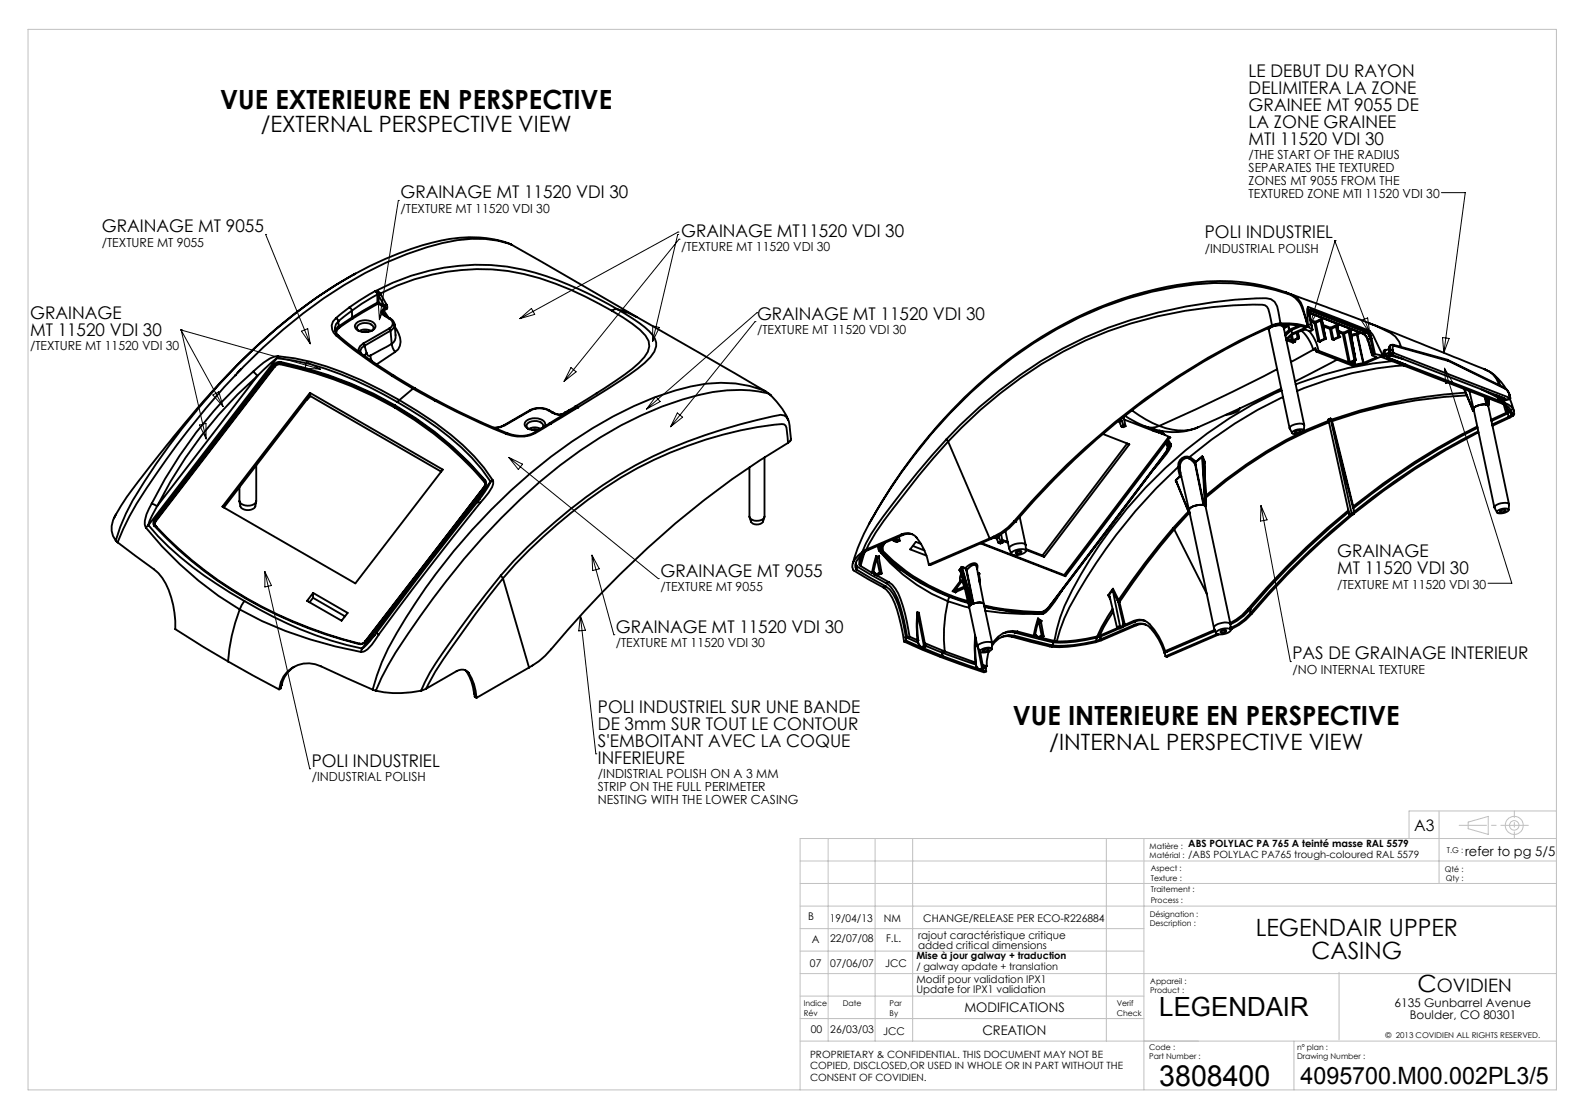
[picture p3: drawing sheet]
<svg xmlns="http://www.w3.org/2000/svg" width="420mm" height="297mm" viewBox="0 0 420 297" stroke-linecap="round" stroke-linejoin="round" font-family="sans-serif">
<g fill="none" stroke="#c0c0c0" stroke-width=".27">
<path d="M7.5 7.8h407.5v282.8h-407.5zM383.8 216.2v19.3M391.5 219.2l5.4-1.5v4.8l-5.4-1.6zM415 216.2h-39.3v7.4M213.4 229.5h201.6M213.4 235.5h201.6M220.8 223.6v54M233.4 223.6v54M243.4 223.6v54M295 223.6v54M305 223.6v67M415 223.6h-201.6v67"/>
<path d="M213.4 241.6h201.6M213.4 247.6h91.6M213.4 253.6h91.6M213.4 259.6h201.6M357.1 259.3v17.9M213.4 265.6h91.6M213.4 271.6h91.6M213.4 277.6h201.6M345.1 277.6v13"/>
<circle cx="403.8" cy="220.1" r="2.39"/>
<circle cx="403.8" cy="220" r="1.28"/>
</g>
<g fill="none" stroke="#000" stroke-width=".27">
<path d="M106.2 53.4h.1M106.2 53.4l-5 31.8M384.4 51.4h6.3l-5.7 42.7M70.8 62.5h.1M70.8 62.5l11.9 29.1M180.7 62.5h.1M180.7 62.5l-6.7 28.5M180.8 61.9h.1M180.8 61.9l-42.2 23M181.1 63.8h.1M181.1 63.8l-30.7 37.9M355.9 64.1h.1"/>
<path d="M355.9 64.1l9.4 24.7M356 64.2h.1M356 64.2l-6.7 22.5M48.2 87.9h.1M48.2 87.9l37.2 10.5M48.3 87.9h.1M48.3 88h.1M48.3 87.9l6.7 29.1M48.3 88l11.2 20.4M80.4 88.3l1.7-.7 .6 4zM81.8 96.4l3.6 2-4.1-.2zM100.9 81.1l1.8 .3-1.5 3.8z"/>
<path d="M138.6 84.9l3.1-2.7 .9 1.6zM152.3 98l1.3 1.1-3.2 2.6zM174.1 86.9l1.7 .4-1.8 3.7zM201.3 85.8h.1M201.3 85.8l-22.5 28M201.9 83.4h.1M201.9 83.4l-29.5 25.6M349.6 82.6l1.7 .5-2 3.6zM363 85.4l1.7-.6 .6 4zM384.7 90l1.7 .2-1.4 3.9zM385.2 98.2l18 57.3h-6.4M385.2 98.2l2 3.5-1.7 .6z"/>
<path d="M53.2 113.3l1.7-.4 .1 4.1zM56.8 105.3l1.5-.8 1.2 3.9zM174.9 105.7l1.1 1.4-3.6 1.9zM180.6 110.1l1.4 1.1-3.2 2.6zM135.7 122l39.8 32.3M135.7 122l3.6 1.8-1.1 1.4zM336.3 134.8l7.8 41.6M336.3 134.8l1.6 3.8-1.8 .3zM70.6 152.4l12 52.6M70.6 152.4l1.8 3.7-1.8 .4zM157.9 148l5.8 21.2M157.9 148l1.9 3.7-1.8 .4z"/>
<path d="M175.5 154.3h.1M154.8 164.1l4.1 36.9M154.8 164.1l1.3 3.9-1.8 .2zM163.7 169.2h.1M344.1 176.4h.1M82.6 205h.1M158.9 201h.1"/>
</g>
<path d="M389.1 220h18.5" fill="none" stroke="#c0c0c0" stroke-width=".27" stroke-dasharray="30.5 1.3 1.3 1.3" stroke-dashoffset="23.2"/>
<path d="M403.8 216.2v7.3" fill="none" stroke="#c0c0c0" stroke-width=".27" stroke-dasharray="30.5 1.3 1.3 1.3" stroke-dashoffset="28.7"/>
<g fill="none" stroke="#000" stroke-width=".5">
<path d="M94.7 73a147 147 0 0 0-38.3 31.6 354.5 354.5 0 0 0-24.2 30.3l-1.9 3.4M94.8 73a149.9 149.9 0 0 0-41.5 35.4 163.1 163.1 0 0 0-19.7 28.5l-1.5 3.6-1.2 3.6M100 77.6h.1M100 77.6l-6.8 4.3M100 77.6l.5 .5 .1 .4M100 77.6h.2M100.1 77.6a57 57 0 0 1 51.5-1.7l5.6 2.5 7.4 4M100.1 77.6l.8 .1 .5 .4M100.1 77.6h.1M100.2 77.6l.7 .9M100.6 78.5l-4.2 2.5-2.6 1.8M100.6 78.5v2.2"/>
<path d="M100.9 78.5h-.3M100.9 78.5v.1M100.9 78.6l.1 .2M101 78.8v1.9M101 78.8l1.5 2.7M101.4 78.1l.1 .1M101.4 78.1l-.5 .4M101.5 78.2a56.7 56.7 0 0 1 50.8-.9l3.8 1.8 7 3.7M101.5 78.2l-.6 .4M101.5 78.2l.1 .3M101.6 78.5l1.5 2.7M101.6 78.5l-.6 .3"/>
<path d="M136.3 65.2a31.3 31.3 0 0 0-18.6-1.1 87.3 87.3 0 0 0-23.5 9.2M342.9 78a5.5 5.5 0 0 1 4.5 3.8l1.4 5.3M343 78l22.2 8.2M343.2 78a54.5 54.5 0 0 0-29.2-2.1 105.2 105.2 0 0 0-53.1 26.5 143.7 143.7 0 0 0-28.5 36.1M64.3 98.4l-1 1M67.5 99.1a114.9 114.9 0 0 0-27 35.1M67.5 99.1l1.1 1.2M72.9 97.4l.3 .2M72.9 97.4l-31.7 41.2M73.2 97.9l-31.6 41M73.2 97.6l-31.7 41.2M73.2 97.6v.3"/>
<path d="M73.8 95.5a74.7 74.7 0 0 1 28.5 9.7l3.7 2M73.8 95.5l-1.8 1.5-3.4 3.3M73.8 95.5l-34.2 44.5M74.1 95a72.5 72.5 0 0 1 27.5 9l4.9 2.7M74.1 95a6.1 6.1 0 0 0-3.8 1.7l-2.8 2.4M74.1 95l-.3 .5M74.7 97.1a1.71 1.71 0 0 0-1.5 .8M74.7 97.1a103.8 103.8 0 0 1 30.5 11.6M74.7 96.7a102.9 102.9 0 0 1 30.6 11.6M74.7 96.7v.4M74.7 96.7a1.71 1.71 0 0 0-1.5 .9M74.8 96.5a105.2 105.2 0 0 1 30.5 11.6"/>
<path d="M74.8 96.5a1.91 1.91 0 0 0-1.9 .9M74.8 96.5l-.1 .2M89.6 84.8a2.94 2.94 0 0 0 .1 4.7M89.6 84.8l.3 .3 .3 .6M89.7 89.5a109.8 109.8 0 0 0 14.9 10.8M89.7 89.5l.7 .1M90.2 85.7a2.42 2.42 0 0 0 .2 3.9M90.2 85.7l.1 1.3M90.3 87l.2 .3M90.3 87l-.7 .7-.2 .6M90.4 89.6l7.4 5.7 7.4 4.9M90.5 87.3l-.6 .7-.3 .7"/>
<path d="M93.2 81.9l-3.6 2.9M93.2 81.9l.6 .9M93.8 82.8l-3.6 2.9M93.8 82.8l.1 1.8M93.9 84.6l-3.6 2.4M93.9 84.6l.2 .3M94.1 84.9l-3.6 2.4M95 86.2a3.7 3.7 0 0 1 5 .4 1.73 1.73 0 0 1-1.9 1.9 3.4 3.4 0 0 1-3.4-1.1l-.1-.4zM95.6 88.2a1 1 0 0 1-.4-1.1 1 1 0 0 1 .9-.7 2.47 2.47 0 0 1 3.5 1.1l-.5 .7M95.7 88.3h.1a3.3 3.3 0 0 1 3.2 0M96.7 88.5l.7-.1 .7 .1M96.9 91.6l.3 .6"/>
<path d="M96.9 91.6l-.9 .7-.4 .8 .1 .7M97.2 92.2l.6 1.9M97.2 92.1l-.8 .7-.3 .7 .1 .7M97.8 94.1l.3 .7h.7M97.8 94.1l-.6 .8M98.8 94.8l.3 1.4M100.6 80.7l-6.7 3.9M100.6 80.7l.2 .3M100.6 80.7h.4M100.8 81l-6.7 3.9M100.8 81l2 1.2M101 80.7l-.2 .3"/>
<path d="M101 80.7l1.5 .8M102.1 82.5l-.4 .5v.3l.3 .5 .7 .5M102.1 82.5l.2 .3M102.3 83.7l.6 .6h-.2M102.3 82.8l-.2 .3 .3 .7M102.3 82.8l1.3 1.8M102.5 81.5l.3 .7M102.7 84.3l1.1 .6M102.8 82.2l.2 .2M102.8 82.2l-.7 .3M102.9 84.2l1.1 .7M103 82.4l-.7 .4"/>
<path d="M103.1 81.2l.2 .7-.3 .5M103.1 81.2l-.6 .3M103.8 84.9a1.39 1.39 0 0 1 .9 1.4 1.39 1.39 0 0 1-.9 1.3M103.8 87.6l.3 .6M103.8 87.6l-6.9 4M104 84.9a2.03 2.03 0 0 1 1.2 1.7M104 84.9h-.2M104.1 88.2a1.69 1.69 0 0 0 1.1-1.7l.3 2.8a2.38 2.38 0 0 1-1 2.4M104.1 88.2l-6.9 4M104.1 88.2l.4 3.5M104.5 91.7l-5.7 3.1M104.5 91.7l.2 1.1 .7 1"/>
<path d="M105.3 87.2a5.3 5.3 0 0 1 .9 5.9l-.8 .7M105.4 93.8l-5 3.4M163.1 82.8a34.1 34.1 0 0 1 9 6.7 4.1 4.1 0 0 1-.3 5.7 57.8 57.8 0 0 1-12.8 9.7l-5.5 3.4M164.6 82.4l2.2 1.3a29.8 29.8 0 0 1 7.3 5.7 4.1 4.1 0 0 1-.7 5.8 78.1 78.1 0 0 1-15.2 10.9l-4.2 2.6M164.6 82.4l2.9 1 2.3 1.2M164.6 82.4h-.7l-.8 .4M169.8 84.5l34.4 19.8M169.8 84.5l-33.5-19.3a30.2 30.2 0 0 0-18.3-.4 104.3 104.3 0 0 0-42.5 23.1 203.9 203.9 0 0 0-36.4 42.3 67.9 67.9 0 0 0-7.7 14.4M338.2 87.5l.1 .4M338.3 87.9l5.6 26.3M338.9 87.2l-.6 .7M338.9 87.2h.1"/>
<path d="M339 87.2h-.1M339.2 86.7a16.4 16.4 0 0 0-1.3-4.9 5 5 0 0 0-3.7-.6 111.9 111.9 0 0 0-50.6 12.5 121.9 121.9 0 0 0-30.8 24M339.2 86.7a194.7 194.7 0 0 0-68.8 52.3M339.4 87h.1a3.1 3.1 0 0 1 2.8 .1M340.4 86.4l-1.2 .3M340.4 86.4l.5 .1M340.6 98.4a517.3 517.3 0 0 1-31.5 15.2M340.9 86.5l-.4 .1a183.6 183.6 0 0 0-59.3 41.2l-5.3 5.5-5.1 5.8M340.9 86.5h.1M340.9 86.5h.2a26.7 26.7 0 0 1 7.1 .8M341.5 86.2l-.6-3.2a3.4 3.4 0 0 0-3.8-3.5 127.9 127.9 0 0 0-47.6 10.4 120.1 120.1 0 0 0-37.1 27.2M341.5 86.2l-1.1 .2"/>
<path d="M341.5 86.2a18.4 18.4 0 0 1 7.3 .9M342.1 86.5l.2 .6M342.3 87.1a3.1 3.1 0 0 0-4 .8M342.3 87.2h.1M342.3 87.1l5.5 26.2M342.3 86.5l.1 .7M342.4 87.2h.3M342.5 86.5l.2 .7M342.9 86.5l.1 .6M343 87.1l-.3 .1M343 90.7l1.8 .7 .6-.3M343 87.1l-.6 .6"/>
<path d="M343.4 90.2v.1M343.4 90.3l1.1 .4M343.4 86.5l.3 1.5M343.5 86.5l.3 1.4M343.7 88l-1 1M343.8 87.9l-.1 .1M344.2 89.5l.3 1.2M344.3 88l-1.5 1.5M344.3 88l.3 .9M344.5 89.2l.3 1.5M344.6 88.9l-1.6 1.5M344.8 90.7h-.3"/>
<path d="M345 90.9l.4 .2M345 90.8v.1M345.3 90.7l.1 .4M345.8 88.7l.2 1.5M346 90.2l-1.2 .5M346.1 88.6l.3 1.5M346.1 88.6l.3 1.6M346.3 86.9l-2.5 1M346.4 90.1l-1.4 .8M346.4 90.1l-.4 .1M346.9 87l-2.6 1M347.1 88.2l1.7 2 1.4 2.9"/>
<path d="M348.2 87.3h.1M348.2 87.3l-3.6 1.6M348.8 87.1l-1.1-3.6a6.6 6.6 0 0 0-4.4-5.2 58.8 58.8 0 0 0-29.5-1.8 102.6 102.6 0 0 0-49.6 23.5 143.2 143.2 0 0 0-31.9 38.8M348.8 81.8l16.4 6.4M348.8 81.8a9.5 9.5 0 0 0-.1 3.9l.1 1.4M348.8 87.1h.1M348.8 87.1l1.2 .8M348.8 81.8l.2 1.3M349 83.1h.1M349.1 83.1v.7M349.1 83.1v.1M349.1 83.4l14.5 5.6"/>
<path d="M349.1 88.3l1.5 2.3 1 2.9M349.1 83.4l14.3 5.6M349.1 88.3l-1.4-.4-3.4 1.5-.9 .8M349.1 83.8v.1M349.1 83.8l.9 4.1M349.5 85.3l1.2 .5M349.5 82.9h-.3l-.1 .4M349.5 82.9l14.8 5.7M349.5 82.9l-.4 .2M349.5 85.7l1 .4M349.7 82.6l-.2 .3M349.7 82.6a.5 .5 0 0 0-.7 .5"/>
<path d="M349.7 82.6l14.8 5.7M350 87.9l-.9 .4M350.2 93.1l.6-.3 .2 1M350.2 93.1l.7 .3M350.3 93.2l-6.1 3.3M350.5 86.1l1 4.8M350.7 85.8l-.2 .3M350.7 85.8l.2 .3M350.9 86.1h-.4M350.9 86.1l1 4.8M351 93.8l9.8 3.7 3.3-.7 4.1-1.7 31.1 12a6 6 0 0 1 3.6 2.2l.2 .9M351.5 90.9l.5 .3"/>
<path d="M351.6 93.5l8 3.1M351.6 93.5l-.6 .3M351.9 90.9h-.4M351.9 85.2h.5M351.9 85.2l.2 .3M351.9 85.2l-1.2 .6M352 91v.2M352.1 85.5l1.1 4.8M352.1 85.5l-1.2 .6M352.4 85.2l.1 .2M352.4 85.2l.1 .1M352.5 85.4l-.4 .1"/>
<path d="M352.5 85.4l.6 2.8M352.5 85.3l.1 .1M352.5 85.3v.2M352.5 85.5h.1M352.5 85.5l.6 2.7M352.6 85.4v.1M352.6 85.5l.9 4.8M352.8 86.6l2 .8M352.8 87l1.8 .7M353.1 88.2l.4 2.1M353.2 90.3l-1.3 .6M353.5 90.3l-1.5 .9"/>
<path d="M353.5 90.3h-.3M354.6 87.7l.6 2.7M354.8 87.4l-.2 .3M354.8 87.4l.2 .3M355 87.7h-.4M355 87.7l.6 2.7M355.2 90.4l.5 .3M355.6 90.4h-.4M355.7 90.6v.1M356.1 86.8h.4M356.1 86.8l.1 .3M356.1 86.8l-1.3 .6"/>
<path d="M356.2 87.1l.7 2.7M356.2 87.1l-1.2 .6M356.5 86.8l.1 .3M356.5 86.8l.1 .1M356.6 95.9l-11.3 5.8M356.6 87.1h-.4M356.6 87.1l.6 2.7M356.6 86.9l.1 .2M356.7 87.1h.1M356.7 87.1l.5 2.7M356.9 89.8l-1.3 .6M356.9 88.2l1.3 .5"/>
<path d="M357 88.6l1.1 .4M357.2 89.8l-1.5 .9M357.2 89.8h-.3M357.2 89.8h.1M358.1 89l1.5 7.6M358.2 88.7l-.1 .3M358.2 88.7l.2 .3M358.4 89h-.3M358.4 89l1.5 7.6M359.4 88.2l.2 .2M359.4 88.2l-1.2 .5M359.6 88.4l1.6 7.6"/>
<path d="M359.6 88.4l-1.2 .6M359.9 96.6h-.3M360 88.4l1.5 7.6M360 88.4h-.4M360 88.4h.1M360.1 88.1l-.7 .1M360.1 88.1l-.1 .3M360.1 88.4l.1 .1M360.1 88.4l1.4 7.6M360.1 88.1h.2M360.1 96.7l.1 .1M360.2 96.8l1 .4"/>
<path d="M360.3 88.1l-.1 .4M360.3 88.1l-.2 .3M361 96.3l.2 .9M361.2 96l-1.3 .6M361.2 97.2h.2M361.2 96.2l.2 1M361.5 96h-.3M361.5 96l-1.3 .8M361.8 88.9l.2 .3M361.8 88.9v.3M361.8 88.9l-1.5 .3M361.8 89.2l1.7 7.6"/>
<path d="M361.8 89.2l-1.5 .4M362 89.2h-.2M362 89.2l1.6 7.6M362.4 88.6l-.6 .3M362.9 88.8l-.9 .4M363.4 89l.9 .8M363.4 89h.1M363.5 96.8l-2.1 .4M363.6 89l.8 .7 .4 .9M363.6 89h-.2M363.6 96.8h-.1M364.3 88.6l.9 1"/>
<path d="M364.3 88.6l-.7 .4M364.5 90l.2 .7 .1-.1M364.5 88.3l.9 1.1M364.5 88.3l-.2 .3M364.8 90.7l.8 3.1M364.8 90.6l.9 3.1M365.2 89.6l.2 .7M365.2 86.2l30.7 12.3M365.2 88.2a21.4 21.4 0 0 1 3.6 6.6M365.2 86.2l5.5 2.5 1.4 1 1 1.4 .5 1.4M365.2 88.2l.2 1.2M365.4 89.5l.4 .7"/>
<path d="M365.4 89.5l-.2 .1M365.4 89.4v.1M365.4 90.3l1 4.1M365.4 90.3l-.6 .3M365.6 93.8l.3 .9M365.7 93.7l-.1 .1M365.7 93.7l.3 .9M365.8 90.2l-.4 .1M365.8 90.2l.9 4.2M365.9 94.8l1.2 .4-.1 .1M366 94.6l-.1 .2M366.4 94.4l-.4 .2"/>
<path d="M366.7 94.4h-.3M366.7 94.4l2.1 .4M366.9 95.1l.1 .2M367 95.3l-3.4 1.5M368.8 94.8l.4 .2M369 94.5l.2 .5M369.4 94.4l-.4 .1M369.4 94.4l.1 .6M369.5 93.3h-.4l-.1 .3v.9M369.5 93.3l.1 .1M369.5 93.3h.2M369.5 95h-.3"/>
<path d="M370 95.3l1.4-.6 29.8 11.6h-.1M370 95.3l29.7 11.5M370 95.3h.1M370 95.2v.1M370.4 93.5l.1 .5M370.4 93l-1 .4v1M370.5 93.6l.1 .7M370.5 94l.1 .5M370.5 94l-1.1 .4M370.5 93.9v.1M370.6 93.4l-.1 .2M370.6 94.5l-1.1 .5"/>
<path d="M370.6 93.4l.1 .8M370.6 94.4v.1M370.7 94.2l-.1 .2M370.7 93.4l.2 .8M370.7 93.4h-.1M370.8 92.1a1.33 1.33 0 0 0-.3 1.5M370.8 92.1l-.3 .4 .1 .9M370.9 94.8l3.2 .9M370.9 94.2h-.2M371 92l-.2 .1M371 92l-.3 .5v.9M371.3 96.3a87.6 87.6 0 0 0-25.8 6.2"/>
<path d="M371.4 93.3l-.7 .1M371.4 93.3l.2 .8M371.6 91.9l-.6 .1M371.6 94.1l-.7 .1M371.6 91.9l14.4 4 .3 .3M371.6 91.9l.3 .3M371.6 94.1l31.1 12M371.9 92.2a.7 .7 0 0 0-.5 1.1M371.9 92.2l14.4 4M374.3 97.4a89.2 89.2 0 0 0-28.4 6.8M386 96l15.2 7.4M386.3 96.2l15.2 7.5"/>
<path d="M395.9 98.5a5.7 5.7 0 0 1 4.1 4.3M395.9 98.5a6 6 0 0 1 3.9 4.2M398.4 100l1.9 1.9 1.2 1.7M62.7 100l.2 .1M68.6 100.3a114.6 114.6 0 0 0-26.7 34.6M68.6 100.3l-26.7 34.6M82.6 105.5l35.1 20.3M82.6 105.5l-22.9 29.8M82.7 104.7l35.4 20.5-23.3 30.3-35.5-20.4zM82.7 104.7l-.1 .8M82.8 105.6l-1 1M104.6 100.3l5.5 3.3"/>
<path d="M105.2 100.2l5.4 3.3M105.2 100.2l-.6 .1M105.2 108.7a89.8 89.8 0 0 1 24.1 19.9M105.3 108.3a91.9 91.9 0 0 1 24 19.9M105.3 108.3l-.1 .4M105.3 108.1a90.5 90.5 0 0 1 24.1 20M105.3 108.1v.2M106 107.2a79.8 79.8 0 0 1 22.5 18l2.3 3.2M106.5 106.7a87.1 87.1 0 0 1 19.9 14.9l2.6 3.1 2.4 3.4M106.5 106.7l-.5 .5M110.1 103.6l5.8 3.2M110.1 103.6l-3.6 3.1"/>
<path d="M110.6 103.5l5.7 3.2M110.6 103.5l-.5 .1M115.9 106.8a180.2 180.2 0 0 0 19.1 8.9M116.3 106.6l9.6 4.8 9.5 4.1M116.3 106.7l-.4 .1M134.4 113.3l-1.7 .6-1 .1M134.7 113.4l-1.3 .5-1.5 .2M135.4 115.5l-.4 .2M141.3 109.4a5.8 5.8 0 0 1 5.1 0M141.3 109.4l-6.9 4h.3M141.3 109.4h.3M141.6 109.4a5.3 5.3 0 0 1 4.6 0"/>
<path d="M141.6 109.4l-6.9 4M141.9 114.6l.7-.1 .8 .1M142.3 115.4a8.3 8.3 0 0 1-6.9 .1M142.3 115.4l.4 .1M142.7 115.5a9.6 9.6 0 0 1-7.7 .2M144.1 114.3l-.2-.1a3.3 3.3 0 0 0-2.9 .2M144.7 114a1.4 1.4 0 0 0-1.6-1.7 2.38 2.38 0 0 0-2.7 1.1l.5 .9M145.2 113.7a1.32 1.32 0 0 0-1.2-2 3.6 3.6 0 0 0-4 1 1.73 1.73 0 0 0 1.9 1.9l1.9-.1M146.2 109.4l1.1 .6M146.4 109.4h-.2M146.4 109.4l1.2 .6M146.5 112.9l-4.2 2.5"/>
<path d="M146.5 112.9h.1M146.5 112.9l.4 .1M146.9 113l-4.2 2.5M147.3 110l1.6 .5h.6M147.3 110a3.1 3.1 0 0 0 3 .4M150.1 110.3l-.6 .2M150.1 110.3l.2 .1M150.1 110.3l-.3 .2M150.7 109.9l.3 .1M150.7 109.9l-.6 .4M151 110l-.7 .4M151 110l.2 .1"/>
<path d="M151.4 109.9l-.4 .1M151.8 109.3l-1.1 .6M151.8 109.3l-.1 .5M153.4 108.4l-1.6 .9M153.4 108.4l-.2 .4M153.5 108.3l-.1 .6M153.5 108.3l-.1 .1M153.6 108.3h.2l.2 .4M153.6 108.3h-.1M153.6 108.3l-.2 .5 .2-.2 .3 .1M153.9 108.7h.1M154 108.7h-.5l-7 4.2"/>
<path d="M154 108.7l-7.1 4.3M154 108.7h.1M204.1 104.3l1.5 1.1M204.2 104.3h-.1a31.4 31.4 0 0 0-19.9-1.3 93.7 93.7 0 0 0-31.7 14.8 161.4 161.4 0 0 0-49 55.2l-1.7 3.6-2.4 7.3M205.6 105.4a20 20 0 0 1 4.7 6.7l.6 4.7a1.15 1.15 0 0 1-.8 1.3M205.6 105.4a4.8 4.8 0 0 0-3.4-1.1 43.3 43.3 0 0 0-20.2 2.2 112.9 112.9 0 0 0-43.3 26.6 215.2 215.2 0 0 0-35.2 44.2l-1.8 3.4-1.5 3.4M210.1 118.1l-.4-4.1a1.2 1.2 0 0 0-1.6-.9 105.7 105.7 0 0 0-59.5 26.7 122.3 122.3 0 0 0-14.5 14.4M210.1 118.1a242.4 242.4 0 0 0-58.7 49.8l-4.4 5.2a18.8 18.8 0 0 1-5.9 4.9M210.1 112a1.86 1.86 0 0 0-2.4-1.3 136.5 136.5 0 0 0-42.7 15.9 145.2 145.2 0 0 0-31.5 26.9M252.4 117.1l.4 .6M252.4 117.1a223.7 223.7 0 0 0-20.1 25.3l-1.4 2.5-1 2.2M252.8 117.7a240 240 0 0 0-19.3 24.3l-2.5 4.5"/>
<path d="M252.8 117.7l11.1 25.8M294.1 115.7l7.1 2.8-22.8 30M298.4 112.1l.1 .3M298.5 112.4l.5 1.3M299 111.7l.1 .5M299.1 112.2l.5 1.2M299.1 112.2l-.6 .2M299.6 113.4l.5 .2M299.6 113.4l-.6 .3M299.6 111.2l.5 2.4M299.8 111.9l7.9 3M300 110.9l5.4 2.8"/>
<path d="M300.1 113.6l-.6 .3-.5-.2M300.6 118.2l-22.6 29.9M301.9 109.4a31.9 31.9 0 0 0 7.2 4.2M305.4 113.7l.2 .1M306.8 114.2l.9 .7M307.7 114.9l.8 .2M307.7 114.4l.8 .7M308 114.5l.9 .8M308.5 115.1l.4 .2M308.9 115.3l1.2 .4M309.1 113.6a13.5 13.5 0 0 0 10.4 .3 18.1 18.1 0 0 1-13.9-.1M309.1 113.6a4.6 4.6 0 0 1-3.5 .2"/>
<path d="M309.2 114.8l.9 .9M309.7 114.9l.9 1.1M310.1 115.7l.5 .3M310.6 116l1.5 .6-.6 .6M310.9 118.2l-26.8 35.4M310.9 118.2l.3 .4M311 117.8l-.1 .4M311 117.8l.4 .4M311.1 117.6l-.1 .2M311.1 117.6l.4 .4M311.2 118.6l.2 .4M311.3 117.4l-.2 .2"/>
<path d="M311.3 117.4l.7 1.2M311.4 119.4l-.8 1.6M311.4 119v.4M311.4 118.2l-.2 .4M311.4 118.2l.2 .5M311.5 117.2l-.2 .2M311.5 118l.2 .6M311.5 118l-.1 .2M311.5 117.2l.7 1.2M311.5 119.2l-.8 1.8M311.5 119.2l-.1 .2M311.5 119.2v.2"/>
<path d="M311.6 118.7l-.2 .3M311.6 118.7v.4M311.6 119.1l-.1 .1M311.6 119v.1M311.6 119.1l-.2 .6M311.7 118.6l-.1 .1M311.7 116.4l-27.9 36.9M311.7 118.6l-.1 .4M312 118.6v.3M312 118.9l-1.3 2.2-30.4 40.2-1.7 1.8M312 118.6l-.4 .4M312.2 118.4l.1 .3"/>
<path d="M312.2 118.4l-.2 .2M312.3 118.7l-.3 .2M312.3 118.7a12 12 0 0 1-3.4 4.9l-1.2 1.5M330.6 108.8a1.75 1.75 0 0 1-1.7 1.3l-2 .5M341.7 103.6l-12 5.7-10.1 4.6M341.8 104.1a118.7 118.7 0 0 0-55.9 53.2 41.6 41.6 0 0 0-4.7 13.6M342.1 105.9a107.2 107.2 0 0 0-24.9 15.9M344.7 115.1l.8-.5 1.1-.2 .9 .1 .2 .4a2.84 2.84 0 0 1-3.1 .6zM345.5 115l1.1-.2 .3 .1a1.08 1.08 0 0 1-1.5 .3zM346.3 115.6a115 115 0 0 0-24.8 16.5M347.7 114.8l.1-1.4a1.94 1.94 0 0 0-2.4-.3l-.5 .2a1.05 1.05 0 0 0-1 .9l.7 1.3M354.4 112.1l-6.8 2.9"/>
<path d="M354.4 112.6a109.5 109.5 0 0 0-32.8 20.1M354.8 111.6l.2 .3M354.8 111.6l-.6 .2 5.6 25.4M354.8 111.6l5.6 25.3M355 111.9h.1M355 111.9l.2 .4M355 111.9l5.8 23.1M355.2 112.3l5.7 22.7M390.4 103.7l2.4 5.8M390.5 103.7l2.3 5.7M390.8 104.7a135.6 135.6 0 0 0-35.8 7.2M391.1 105.4a124.5 124.5 0 0 0-35.9 6.9"/>
<path d="M391.8 104.2l1.2 4.8M392.8 109.5h.3M392.8 109.4v.1M393 109l5.5 26.3M393 109.4h-.2M393.9 113.7a179.9 179.9 0 0 0-33 21.3M394 114a184.9 184.9 0 0 0-33.1 21.5M394.2 115a182.3 182.3 0 0 0-33.2 21.5M394.3 115.3a179.3 179.3 0 0 0-33.3 21.7M395.1 103.9l4.4 2.1M395.9 105.8l.4 2.1M396.1 105.9l.4 1.9"/>
<path d="M396.3 107.9l-1-.1-1.2 .3a1.26 1.26 0 0 0-1.1 1M396.5 107.8l-.2 .1M396.6 106.1l.1 1.6M396.7 108l.2 .2M396.7 108h.1M396.7 107.7h.2M396.7 107.7l-.2 .1M396.8 106.1l.1 1.6M396.8 107.9l.1 .3M396.9 108.2a3.1 3.1 0 0 0-3.9 .8M396.9 108.2l5.5 26.3M396.9 107.7l.2 .1"/>
<path d="M397 106.2l.1 1.6M397.1 107.8l-.4 .2M398.8 105.3l.8 .4M399.5 106l.1 .3M399.6 106.3l.1 .5M399.6 105.7l-.1 .3M399.6 105.7l.4 .5M399.7 105.6l-.1 .1M400 106.2l-.4 .1M400 106.2l.1 .6M400.1 106.8h-.4M400.5 107.1h.1"/>
<path d="M400.5 107.1l.7 .3M400.6 106l-.6 .2M401 107.8l.6 2.3M401.1 106.8l.1 .6M401.1 106.1v.2M401.1 106.3l-1 .5M401.2 107.9l.7 .8 .2 .7M401.2 107.4a3.2 3.2 0 0 1 2.6 3.1l-.3 .3M401.2 103.4l.8 .7 .6 1.3M401.2 103.4l.3 .3M401.5 103.7l.6 .6 .4 1M401.6 110.1l-3.9 1.8"/>
<path d="M401.7 108.5l.4 1.2M402.1 109.7l-.5 .4M402.1 109.4l.7 .3M402.1 109.4v.3M402.1 110.2l-4.4 2.1M402.1 110.2l.2 1M402.3 111.2l-4.4 2M402.5 105.3l.1 .1M402.5 105.3l.2 .8M402.6 105.4l.2 .8M402.7 106.4l1 3.1M402.7 106.1l-.1 .3-.9 .1-1.2 .6"/>
<path d="M402.8 109.7l.3 .8M402.8 109.7l-.7 .5M402.8 109.7l.3 .9M402.9 109.3l.2 .9M403 110.6l-.7 .6M403 110.6l.5 .2M403 110.6h.1M403.1 110.5v.1M403.1 110.2v.3M403.5 110.8l-5.5 2.7M30.9 137.2a6 6 0 0 0 0 6.9M40.5 134.2a9.5 9.5 0 0 0-1.8 6l.2 .5"/>
<path d="M40.5 134.2l1.4 .7M41.2 138.6a1.26 1.26 0 0 0-.1 1.6M41.2 138.6l.3 .2M41.5 138.8a1.05 1.05 0 0 0-.1 1.3M41.5 138.8l.1 .1M41.6 138.9a1.04 1.04 0 0 0-.1 1.4M41.9 134.9a16.4 16.4 0 0 0-2.3 4.9v.2M63.9 133.7l.2 1.3a2.43 2.43 0 0 0 4 0l.2-1.3M68.3 124.1v9.4a2.58 2.58 0 0 1-4 .8l-.4-.6v-3.8M127.2 133.9l-13.4 16.9-13.4 17.9M127.2 133.9l.3-.1 .6 .3M128 133l-.8 .9"/>
<path d="M128.1 134.1l-13.6 17.1-13.5 18M129.2 129.8l-31.9 41.2M129.2 129.8l-31.8 41.3M129.3 128.6l.1 .4M129.3 128.2v.4M129.3 128.2a1.34 1.34 0 0 1-.2 1.7M129.4 128.1a1.37 1.37 0 0 1-.2 1.7M129.4 128.1l-.1 .1M130.8 128.4l-1 1.9-2 2.9M130.8 128.4l-34.3 44.5M131.4 128.1a3.1 3.1 0 0 1-1.1 3.2l-2.2 2.8M131.4 128.1l-.6 .3"/>
<path d="M199.9 137.9l.4 1.2a2.06 2.06 0 0 0 3.1 0l.4-1.2M203.9 122v15.7a2.35 2.35 0 0 1-3.6 .7l-.5-.6v-13.2M232.1 139l-.3 .6M232.5 138.3a51 51 0 0 0-5.1 11.8M270.4 139l-1.7 1.7-1.8 1.3-2 1.1M270.4 139l.4 .1M270.8 139.1h.1M270.8 139.1l-1.7 1.7-1.9 1.4-1.9 1.1M271.9 137.8l1.6 7.5M310.6 121h.1M310.6 121l-30.9 40.8M310.7 121l-30.9 40.8"/>
<path d="M313.5 128l.1 .4M313.5 128l.1 .1M313.6 128.1l3.3 8.4M313.6 128.1l3.4 8.3M313.6 128.4l.2 .2M313.7 128.4h-.1M314.2 124.5a138.7 138.7 0 0 0-30.4 40.4l-2 6.1M314.2 124.5l.4 2.5M314.2 124.5l.4 .1M314.6 124.6l2.5 11.4M314.6 127l-1.1 1M314.6 127h.4"/>
<path d="M314.6 127h.1M314.7 127l.3 .1M314.7 127l-1.1 1.1M316.9 136.4l-4.1 4.4M317 136.4l.2 .1M317.1 122.2a1.81 1.81 0 0 0-2.4 1.5l-.1 .9M317.1 122.2l1.1 .9 .5 .7M317.1 136l6.6 31.4M317.1 136.3l-.1 .1M317.2 121.8a2.36 2.36 0 0 0-3 2.7M317.2 121.8l1.7 1.4M317.2 121.8l-.1 .4"/>
<path d="M317.3 136.7l-4.2 4.4M318.7 123.8l2.2 10.9M318.8 123.8l2.3 10.9M318.8 123.8h-.1M318.9 123.2l-.2 .6M318.9 123.2h.1M318.9 123.2l-.1 .6M320.5 121.7l.3 .2M320.5 121.7l-1.6 1.5M320.5 121.7l.1 .1M320.6 121.8l.1 .2M320.6 121.8l.7 12.7"/>
<path d="M320.6 121.8l-1.7 1.4M320.7 122l.5 1.2M320.7 122l.8 12.5M320.8 121.9l.5 1.2M320.8 121.9l-.1 .1M320.9 134.7a4.2 4.2 0 0 0-3.8 1.1v.2M320.9 134.7h.2M321.2 123.2l.4 11.4M321.2 123.2v.1M321.3 123.1l-.1 .5M321.3 134.8l.2 .2M321.3 123.1l-.1 .1"/>
<path d="M321.3 134.8h.1M321.3 134.5h.2M321.3 134.5l-.2 .2M321.4 134.7l.1 .3M321.5 134.5l.1 .1M321.5 135a3.5 3.5 0 0 0-4.4 .8v.2M321.5 135l6.6 31.4M321.6 134.6h.1M321.6 134.6l-.3 .2M359.6 136.1a201.4 201.4 0 0 0-26.8 26.2M359.7 136.5a207.4 207.4 0 0 0-26.4 26M360.1 137.3a205.9 205.9 0 0 0-26.6 26.1"/>
<path d="M360.4 136.9l-.6 .3M360.4 136.9l.6 .2M360.7 137.2a206.4 206.4 0 0 0-26.8 26.3M360.8 135l.2 1.1v1M360.9 135h-.1M361 137.1l-.6 .2-.6-.1M399.3 136.2l.8-.4 1.1-.2 .9 .1 .2 .3a2.77 2.77 0 0 1-3.1 .6zM400.1 136.2l1.1-.3 .3 .1a1.03 1.03 0 0 1-1.5 .3zM402.3 136l.1-1.6a3.3 3.3 0 0 0-3.9 .8l.7 1.4M30.9 144.1l.5 .5M31.4 144.6l9.6 7.2a15.5 15.5 0 0 1 5.2 9.5l.5 4.2v2.2l14.1 8.7M38.9 140.7a94.7 94.7 0 0 0 25 21.8"/>
<path d="M39.6 140a91.2 91.2 0 0 0 25.6 20.2M39.6 140l-.7 .7M41.1 140.2a110.5 110.5 0 0 0 54.7 31.5M41.4 140.1l-.3 .1M41.4 140.1a110 110 0 0 0 54.6 31.5M41.4 140.1l.1 .2M41.5 140.3l.3 .3M83.5 159.4l8.5 4.9M83.5 159.4l-1 1.2M83.5 158.1l9.2 5.3-1.6 2.1-9.2-5.3zM83.5 158.1v1.3M133.5 153.5a282.5 282.5 0 0 0-18.9 25.8l-2.3 4.8"/>
<path d="M133.5 153.5l.6 .7M134.1 154.2a315.3 315.3 0 0 0-18 24.8l-2.5 4.6M134.1 154.2l7 23.8M228.3 150l.3 1.1M228.4 151.9l7.8 4.4M228.6 151.1l7.7 4.4M228.6 151.1l-.2 .8M229.2 150.6l.3 .3M229.5 150.9l3 1.8M229.9 148.2l-.7 2.4M229.9 147.1a5.5 5.5 0 0 0-2.6 4.1l.3 .8a45.2 45.2 0 0 0 7.9 4.6M230.5 147.4l-1 3.5"/>
<path d="M230.6 147.3a3.5 3.5 0 0 0-1.4 3.3M231 146.5l-1.1 .6M232.9 152.6l-.4 .1M233 152.6h.2M233 152.6h-.1M233.2 153.1l.2 .1M233.2 153v.1M233.2 152.6l.2 .6M233.3 152.9h.1M233.3 152.9l-.1 .2M233.4 153.2l3.6 2M233.6 148.3h.9"/>
<path d="M233.6 148.3l-1.1 4.4M233.6 148.3l.1 .1M233.7 148.4l.1 .4M233.7 148.4l.7 .1M233.8 148.8l-.9 3.8M233.8 148.8l.8 3.9M234.2 145.5l.2 1.3M234.4 148.5l.7 4.4M234.4 146.8a45.8 45.8 0 0 0 18.4 13.5M234.5 148.3l-.1 .2M234.5 148.3l-.1 .3M234.5 146.1l.1 .3"/>
<path d="M234.5 146.1l-.1 .7M234.6 146.4l-.2 .4M234.6 146.4l.1 .2M234.6 152.7l.5 .2M234.6 152.7l-1.2 .5M234.6 145.3l-.1 .8M234.7 146.6v.3M234.7 146.3v.3M234.7 146.2v.1M234.7 146.3l-.1 .1M234.7 146.9l.2 .4M234.9 146.2h-.2"/>
<path d="M234.9 146.3h-.2M234.9 146.5l-.2 .1M234.9 146.2v.3M234.9 146.5v.3M234.9 147.3l1.8 1.6M234.9 146.8l-.2 .1M234.9 146.8l.3 .3M235.1 145.1l-.4 1.1M235.1 152.9l-1.2 .5-.5-.2M235.2 147.1l1.7 1.7M235.2 147.1l-.3 .2M235.3 146.2h-.4"/>
<path d="M235.3 145l-.4 1.2M235.3 146.2v.4M235.3 146.6l-.4 .2M235.3 146.6l.2 .4M235.5 156.6a12.5 12.5 0 0 1 4.2 7.9l1.4 6.6M235.5 147a50.2 50.2 0 0 0 18.1 11.8M235.5 147l-.3 .1M235.8 144.8h.1M235.9 144.8l-.6 1.4M236 144.7l-.1 .1M236.2 156.3a9.1 9.1 0 0 1 3.3 5l1.1 3.7 .9 4.8M236.2 156.3l-.7 .3"/>
<path d="M236.3 155.5a7.3 7.3 0 0 1 3 3.9l1.7 5.7 .9 4.9M236.7 148.9l3.4 2.9M236.9 148.8l3.3 2.9M236.9 148.8l-.2 .1M237 155.2a8.4 8.4 0 0 1 3.2 4.6 49.7 49.7 0 0 1 2.3 9.9M237 155.2l-.7 .3M238.2 143.8l.1 .4M239 143.4l.1 .5M239.1 143.9l.8 .3M239.1 143.9l-.8 .3M239.7 143.1l.2 1.1M239.9 144.2l-.8 .3-.8-.3"/>
<path d="M240.1 151.8a52.6 52.6 0 0 0 13.1 7.3M240.2 151.7a54.9 54.9 0 0 0 13.2 7.3M240.2 151.7l-.1 .1M240.4 142.5a3.3 3.3 0 0 1 4 .8 16.2 16.2 0 0 1 3.3 7.2M240.4 142.5l-9.4 4M240.4 142.5l.4 .1M240.8 142.6l-9.3 4a6.5 6.5 0 0 0-3.4 4v.7l.3 .6M243.3 142.4a3.7 3.7 0 0 0-2.5 .2M243.4 145.6l3.1 1.2M245.6 145l-1.4-.5-1.5 2 4.4 1.6M253.2 159.1l-.4 1.2M253.2 159.1l5 1.7"/>
<path d="M253.4 159l-.2 .1M253.4 159l4.7 1.5M253.6 158.8l-.2 .2M253.6 158.8l4.5 1.5M254 157.6l.8 .3M254.6 157.5l-.6 .1M255 157.8l-.2 .1M255.9 151.9v.2M255.9 151.9h.1M255.9 152.1h.1M256 152.1h.1M256 152.1h-.1"/>
<path d="M256 151.9v.2M256 152.1l2.9 8.9M256 151.9l2.9 9.1M256.1 154.9l.3 .1M256.1 154.9l-2.1 2.7M256.3 153l-.3 .8 .1 1.1M256.3 151.3h.1M256.3 151.3l-.4 .6M256.4 155l.4 .1M256.4 155l-1.8 2.5M256.4 151.3l2.8 9.6M256.4 151.3l-.4 .6"/>
<path d="M256.5 151.1l-.2 .2M256.5 151.2l-.1 .1M256.5 151.1v.1M256.5 151.1l.9 .3M256.5 151.2l2.8 9.7M256.5 151.2l.9 .3M256.8 154.5l1.6 7.4M256.8 155.1l.3 1.3M256.8 154.8l-.4-.1-.3 .2M256.9 155l-.1 .1M257.1 156.4l-2.5 1.1M257.2 156.4h-.1"/>
<path d="M257.2 156.8l-2.4 1.1M257.4 151.5l.3 .5M257.4 151.4v.1M257.4 151.4l.4 .6M257.4 151.4a2.64 2.64 0 0 1 3-1l.3 .4-.1 .9M257.7 152l1.8 8.9M257.7 152h.1M257.8 152l1.8 8.9M257.8 152a2.69 2.69 0 0 1 2.3-1.3l.4 .4 1.9 9.9M260.7 152.7l.4 .2M260.8 152.9l.3 .1M261.1 153h.1"/>
<path d="M261.1 153l.2 2.7M261.1 153l.2 2.6M261.1 152.9v.1M261.5 144.9l22.6 8.7M261.7 144.8l22.1 8.5M263.9 143.5l-16.2 7M264.9 143.1l-1 .4M264.9 143.1l.4 .2M265.1 143.3l.7 .3M265.3 143.3l-17.2 7.4-.4-.2M265.3 143.3h.1M265.4 143.2l.3 .1"/>
<path d="M265.6 143.1l.1 .4M265.7 143.5l.5 1.2M266.2 142.7l.2 .6M266.4 143.3l.5 1.1M266.4 143.3l-.7 .2M266.9 144.4l.5 .2M266.9 144.4l-.7 .3M266.9 142.4l.5 2.2M267.3 143.9l1.4 .6M267.3 144.2l1.5 .5M267.4 144.6l-.6 .3-.6-.2M268.1 141.6l1 4.6"/>
<path d="M269.9 147.2a3.8 3.8 0 0 1 3.6-.6l.1 .3a3.3 3.3 0 0 1-3.9 .8zM270.9 147.2l.8-.3 .6 .1a.98 .98 0 0 1-1.5 .4zM273.6 146.9l-.1-1.6a.88 .88 0 0 0-1-.5l-2.4 .5a1.07 1.07 0 0 0-1 1l.6 1.4M273.6 146.6l4.8 1.9M273.6 146.4l4.4 1.7M278 148.1l.4 .4M283.2 157.4a25.6 25.6 0 0 1-4.8 6.1l-.4 .2M283.8 153.3l.3 .3M295.5 158.7h.2M295.5 158.7l.6 1.1M295.7 158.7l2.2 8.5M296.8 157.2l-1.1 1.5"/>
<path d="M296.8 157.5l1.9 9.4M296.8 157.2v.3M296.8 157.5l1.2 2.6M296.8 156.9l1.5 3.1M296.8 156.9l-1.3 1.8M296.8 156.9v.3M298.3 160l.2 .5M298.3 160l-.3 .1M312.8 140.8a210.2 210.2 0 0 0-14.5 19.2M312.8 140.8l.3 .3M313.1 141.1a201.9 201.9 0 0 0-14.6 19.4M313.1 141.1l8.7 17.3"/>
<path d="M60.8 176.4l13.6 7.4M63.9 162.5a47.7 47.7 0 0 0-3.1 13.9M63.9 162.5a102.2 102.2 0 0 0 32.3 11.3M65.2 160.2a101.9 101.9 0 0 0 31.3 12.7M65.2 160.2l-1.3 2.3M78.5 177.8a7.8 7.8 0 0 0-3.6 5.7l-.5 .3M96 171.6l-.2 .1M96.5 172.9l-.3 .9M97.3 171l.1 .1a1.48 1.48 0 0 1-1.4 .5M97.3 171l.1 .1M97.4 171.1a1.83 1.83 0 0 1-1.6 .6M99.9 169.3l-1.3 1.7a4.7 4.7 0 0 1-2.1 1.9"/>
<path d="M100.4 168.7l-.7 .9M100.4 168.7l.6 .5M101 169.2a10.8 10.8 0 0 1-4.2 4.6h-.6M124 178.6l.5 .5M124.5 179.1a16.1 16.1 0 0 1 2.1 6.7l.5 .3M124.5 179.1l.5 .3M125 179.4a13.7 13.7 0 0 1 2.1 6.7M125 179.4a2.35 2.35 0 0 0-3.3-.4l-8.1 4.6M141.1 178l-14 8.1M241.1 171.1a189.7 189.7 0 0 0 21.3 8.1l.6-.2M241.5 169.9l.2 .9M241.5 169.9l3.4 1.5"/>
<path d="M241.5 169.8l.4 .2M241.5 169.8v.1M241.7 170.8l9.7 4.1M241.7 170.8l-.6 .3M242.5 169.7l2.2 1M242.5 169.7l-.6 .3M244.6 163.3l.5 .1M244.6 163.3l-.2 3.7 .3 3.7M244.6 163.3l.1 .3M244.7 170.7h.1M244.7 163.6l-.1 3.4 .2 3.7M244.7 163.6l1.7 8.6"/>
<path d="M244.7 170.7l.2 1 .7 .8M244.8 170.7h-.1M245.1 163.4l1.7 9M245.1 163.4v.1M246.4 172.2l.4 .2M246.4 172.2l-.8 .3M246.6 171.5l5.3 2.2M246.7 172.2l4.5 1.8M246.8 172.4l-.8 .3-.4-.2M251.2 174l9.1 3.2M251.2 174l.2 .9M251.4 174.9l9.4 3.4"/>
<path d="M251.9 173.7l8.2 2.9M252.8 160.3a39.9 39.9 0 0 0-.9 13.4M252.8 160.3l5.6 1.7M258.4 161.9l2.3 10.5M258.9 161l.2 .1M259 161.1l-.6 .8M259 161.1h.1M259.1 161.1h.1M259.2 160.9h.1M259.2 160.9l-.3 .1M259.3 160.9h.2M259.5 160.9h.1"/>
<path d="M259.6 160.9l1.2-.2a1.52 1.52 0 0 1 1.6 .3M260 169.4l-.1 3.5 .2 3.7M260.1 176.6h.1M260.1 169.9l-.1 3 .2 3.7M260.2 176.6l.2 1.1 .7 .8M260.8 172.6l1.1 5.5M261.4 173.4a2.74 2.74 0 0 1 3.1-.4 2.53 2.53 0 0 1-3.2 .6zM261.7 178.6l1.3 .4M261.9 178.1l.4 .2M261.9 178.1l-.8 .4M262.1 177.3l1 .3M262.1 173.4a1.11 1.11 0 0 1 1.6-.2 1.12 1.12 0 0 1-1.6 .2z"/>
<path d="M262.2 177.8l.7 .3M262.3 178.3l-.9 .4-.3-.2M262.4 161a3 3 0 0 0-4 .9M262.4 161l2.2 10.6M262.4 161.4a64.1 64.1 0 0 0 15 1.8M262.5 161.7l6.6 1.1M262.5 161.9l6.4 1M262.7 162.8l4.5 .6 5.3 .3h5.5M262.9 178.1l.1 .9M263 178l-.1 .1M263 177.7v.3M263.1 177.6l-.6 .3 .5 .1"/>
<path d="M263.7 173.6l-.6 2.6v1.4M264.5 173v-1.6a3.5 3.5 0 0 0-3.8 .7v.3l.7 1.3 .9 4.6M268.9 162.9l5.2 .5M269.1 162.8l5.2 .5M269.1 162.8l-.2 .1M269.8 169.8l-1.2-.2-1.4 .2M270.5 169.5l10.2 2.6M270.5 169.5a5.5 5.5 0 0 0-6 2.7M270.5 169.5l-.7 .3M270.7 168.7l-1.9-.2-1.3 .3M270.7 168.7l10.1 2.6M271.4 168.4a6.1 6.1 0 0 0-6.8 3.3"/>
<path d="M271.4 168.4l4.2 1.1M271.4 168.4l-.7 .3M274.1 163.4l2.9 .1M274.3 163.3l2.9 .1M274.3 163.3l-.2 .1M276 169.5h-.4M276.2 169.4l.3 .6M276.2 169.4l-.2 .1M276.2 169.4h.2M276.8 164.9l.9 .6M276.8 164.9l-1.2 4.6M276.8 164.9l.1 .2"/>
<path d="M276.9 165.1l.1 .3M276.9 165.1l.7 .5M277 165.4l-1 4.1M277 165.4l.8 4M277.2 163.4l-.2 .1M277.4 163.2l-.2 .2M277.5 170l3.7 .9M277.6 163.4l-.6 .1M277.6 165.6l.7 4M277.7 165.5l-.1 .1M277.7 163.3l-.1 .1M277.7 163.3l-.5 .1"/>
<path d="M277.7 165.5l-.1 .4M277.8 169.4l.5 .2M277.8 169.4l-1.3 .6M277.9 163.1l-.2 .2M277.9 163.1l-.5 .1M278 163.3l-.4 .1M278 163.3h.2M278 163.2v.1M278 163.2l-.3 .1M278.2 163.3l-.2 .4M278.3 163.2l-.3 .1M278.3 163.2l-.1 .1"/>
<path d="M278.3 163.1h.1M278.3 163.1v.1M278.3 169.6l-1.2 .6-.6-.2M278.3 163.1l-.3 .1M278.4 163.1l-.1 .1M278.5 162.9l-.6 .2M278.6 163.1l-.4 .2M278.6 163.1l-.6 .6M278.8 162.8l-.4 .3M279.7 161.8l-1.2 1.1M279.7 161.8h.1M279.8 161.8l-1.4 1.2 .1-.1"/>
<path d="M280.8 171.3l-.1 .8M281.2 170.9l.6 .1M292.2 170.9a36.8 36.8 0 0 1-11.5 1.2M292.5 170a38.8 38.8 0 0 1-11.7 1.3M292.5 170l-.3 .9M292.6 169.7a41.3 41.3 0 0 1-10.8 1.3M293.3 170.6l-1.1 .3M293.3 169.5l-.7 .2M293.6 169.6l-1.1 .4M293.6 169.6l-.3 1M296.7 162.3a34.7 34.7 0 0 0-4.1 7.4M296.9 163.1a31.2 31.2 0 0 0-3.6 6.4"/>
<path d="M298 160.1l.2 .4M298.2 167.4l-4.9 2.1M298.2 160.5l1.4 6.1M298.5 160.5h-.3M298.5 160.5l1.5 6.1M298.6 167.5l-5 2.1M298.7 166.9l-.8 .3M298.7 166.9l.8 .3M299.5 166.5v.7M299.5 166.5l.1 .1M299.5 167.2l-.8 .3-.8-.3M299.5 166.5l-.1 .1"/>
<path d="M300 166.6h-.4M302.4 165.5a3.6 3.6 0 0 1 4.1 .9 18.8 18.8 0 0 1 4.2 7.2M302.4 165.5l.4 .2M302.4 165.5l-2.4 1.1M302.6 166.5a3.6 3.6 0 0 1 4.2 1 17.4 17.4 0 0 1 3.7 6.5M302.6 166.5l-9.3 4.1M302.6 166.5l.4 .2M302.8 165.7l-3.3 1.4M303 166.7l-9.3 4a33.7 33.7 0 0 1-13.9 1.6l-10-2.5M305.4 165.5a3.9 3.9 0 0 0-2.6 .2M305.6 166.5a3.4 3.4 0 0 0-2.6 .2M310.5 174l.1 .1"/>
<path d="M310.6 174.1l.2 .9M310.7 173.6l.4 .2-.6 .2M324 167.9l-13.3 5.7M324.1 168.2l-13.5 5.9M324.4 168.4a4 4 0 0 1 3.6-.7l.2 .2a3.3 3.3 0 0 1-3.9 1zM324.6 169l-13.8 6M325 169.2l-13.8 5.9-.4-.1M325.5 168.4l.7-.3h.8a1.01 1.01 0 0 1-1.6 .4zM328.1 166.5v-.1a3.9 3.9 0 0 0-4.4 .7l.6 1.7M328.1 166.5l.1 1.5M328.2 167.1v.2M328.2 167.6l.2 .1"/>
<path d="M328.4 167.7l-.2 .1M332.8 162.3l-1.6 1.7-3.2 2.1M332.8 162.3l.5 .2M333.3 162.5h.1M333.3 162.5l-1.7 1.7-1.8 1.3-1.6 .9M333.3 162.5l.2 .9M333.5 163.4h.1M333.5 163.4l-1.7 1.7-1.8 1.4-1.8 1M333.5 163.4l.4 .1M333.9 163.5l-1.7 1.8-1.8 1.3-2 1.1M74.4 183.8a7.7 7.7 0 0 1 11.2-6.1l13.8 6.2M99.4 183.9l.8 .2"/>
<path d="M100.2 184.1a27.1 27.1 0 0 0 12.1 0M113.6 183.6l-1.3 .5"/>
</g>
<text font-size="7.8" x="309.2" y="289.6">3808400</text>
<g font-size="7.1">
<text x="58.7" y="29.1">VUE EXTERIEURE EN PERSPECTIVE</text>
<text x="270.1" y="193.3">VUE INTERIEURE EN PERSPECTIVE</text>
<text x="309.2" y="270.8">LEGENDAIR</text>
</g>
<g font-size="6.3">
<text x="334.9" y="249.4">LEGENDAIR UPPER</text>
<text x="349.7" y="255.8">CASING</text>
<text x="378" y="264.5">C</text>
<text x="346.8" y="288.9">4095700.M00.002PL3/5</text>
</g>
<g font-size="6">
<text x="69.5" y="35.1">/EXTERNAL PERSPECTIVE VIEW</text>
<text x="279.8" y="200">/INTERNAL PERSPECTIVE VIEW</text>
</g>
<text font-size="4.9" x="383.1" y="264.5">OVIDIEN</text>
<g font-size="4.7">
<text x="333" y="20.6">LE DEBUT DU RAYON</text>
<text x="333" y="25.1">DELIMITERA LA ZONE</text>
<text x="333" y="29.6">GRAINEE MT 9055 DE</text>
<text x="333" y="34.1">LA ZONE GRAINEE</text>
<text x="333" y="38.6">MTI 11520 VDI 30</text>
<text x="106.8" y="52.9">GRAINAGE MT 11520 VDI 30</text>
<text x="27.1" y="61.9">GRAINAGE MT 9055</text>
<text x="181.6" y="63.2">GRAINAGE MT11520 VDI 30</text>
<text x="321.3" y="63.6">POLI INDUSTRIEL</text>
<text x="8" y="85.1">GRAINAGE</text>
<text x="8" y="89.6">MT 11520 VDI 30</text>
<text x="201.9" y="85.2">GRAINAGE MT 11520 VDI 30</text>
<text x="356.6" y="148.6">GRAINAGE</text>
<text x="176.1" y="153.7">GRAINAGE MT 9055</text>
<text x="356.6" y="153.1">MT 11520 VDI 30</text>
<text x="164.2" y="168.6">GRAINAGE MT 11520 VDI 30</text>
<text x="344.6" y="175.8">PAS DE GRAINAGE INTERIEUR</text>
<text x="159.4" y="190.2">POLI INDUSTRIEL SUR UNE BANDE</text>
<text x="159.4" y="194.7">DE 3mm SUR TOUT LE CONTOUR</text>
<text x="159.4" y="199.2">S'EMBOITANT AVEC LA COQUE</text>
<text x="159.4" y="203.7">INFERIEURE</text>
<text x="83.2" y="204.4">POLI INDUSTRIEL</text>
</g>
<text font-size="4.2" x="377.1" y="221.5">A3</text>
<g font-size="3.5">
<text x="390.7" y="228.1">refer to pg 5/5</text>
<text x="257.2" y="269.7">MODIFICATIONS</text>
<text x="262" y="275.9">CREATION</text>
</g>
<g font-size="3.3">
<text x="333" y="42.4">/THE START OF THE RADIUS</text>
<text x="333" y="45.9">SEPARATES THE TEXTURED</text>
<text x="333" y="49.4">ZONES MT 9055 FROM THE</text>
<text x="333" y="52.9">TEXTURED ZONE MTI 11520 VDI 30</text>
<text x="106.8" y="56.7">/TEXTURE MT 11520 VDI 30</text>
<text x="27.1" y="65.7">/TEXTURE MT 9055</text>
<text x="181.6" y="67">/TEXTURE MT 11520 VDI 30</text>
<text x="321.3" y="67.3">/INDUSTRIAL POLISH</text>
<text x="201.9" y="89">/TEXTURE MT 11520 VDI 30</text>
<text x="8" y="93.4">/TEXTURE MT 11520 VDI 30</text>
<text x="176.1" y="157.5">/TEXTURE MT 9055</text>
<text x="356.6" y="156.9">/TEXTURE MT 11520 VDI 30</text>
<text x="164.2" y="172.4">/TEXTURE MT 11520 VDI 30</text>
<text x="344.6" y="179.6">/NO INTERNAL TEXTURE</text>
<text x="83.2" y="208.2">/INDUSTRIAL POLISH</text>
<text x="159.4" y="207.5">/INDISTRIAL POLISH ON A 3 MM</text>
<text x="159.4" y="211">STRIP ON THE FULL PERIMETER</text>
<text x="159.4" y="214.5">NESTING WITH THE LOWER CASING</text>
</g>
<g font-size="3.2">
<text x="371.9" y="268.5">6135 Gunbarrel Avenue</text>
<text x="375.9" y="271.6">Boulder, CO 80301</text>
</g>
<g font-size="2.8">
<text x="215.5" y="245.2">B</text>
<text x="221.3" y="245.7">19/04/13</text>
<text x="235.7" y="245.7">NM</text>
<text x="246.2" y="245.8">CHANGE/RELEASE PER ECO-R226884</text>
<text x="216.5" y="251.3">A</text>
<text x="221.3" y="251.1">22/07/08</text>
<text x="236.3" y="251.1">F.L.</text>
<text x="244.8" y="250.2">rajout caractéristique critique</text>
<text x="216" y="257.7">07</text>
<text x="221.4" y="257.7">07/06/07</text>
<text x="236" y="257.9">JCC</text>
<text x="244.8" y="253">added critical dimensions</text>
<text x="244.4" y="262">Modif pour validation IPX1</text>
<text x="244.4" y="264.8">Update for IPX1 validation</text>
<text x="216.2" y="275.4">00</text>
<text x="221.4" y="275.4">26/03/03</text>
<text x="235.5" y="275.8">JCC</text>
</g>
<g font-size="2.7">
<text x="316.9" y="225.8">ABS POLYLAC PA 765 A teinté masse RAL 5579</text>
<text x="316.9" y="228.8">/ABS POLYLAC PA765 trough-coloured RAL 5579</text>
<text x="244.4" y="255.7">Mise à jour galway + traduction</text>
<text x="244.4" y="258.7">/ galway apdate + translation</text>
<text x="216" y="282.1">PROPRIETARY &amp; CONFIDENTIAL. THIS DOCUMENT MAY NOT BE</text>
<text x="216" y="285.1">COPIED, DISCLOSED,OR USED IN WHOLE OR IN PART WITHOUT THE</text>
<text x="216" y="288.1">CONSENT OF COVIDIEN.</text>
</g>
<g font-size="2.1">
<text x="306.6" y="226.3">Matière :</text>
<text x="385.8" y="227.5">T.G :</text>
<text x="306.6" y="228.8">Matérial :</text>
<text x="306.9" y="232.2">Aspect :</text>
<text x="385.3" y="232.5">Qté :</text>
<text x="306.9" y="237.9">Traitement :</text>
<text x="306.9" y="234.8">Texture :</text>
<text x="385.5" y="235">Qty :</text>
<text x="306.6" y="244.4">Désignation :</text>
<text x="306.9" y="240.7">Process :</text>
<text x="306.6" y="247">Description :</text>
<text x="306.8" y="262.2">Appareil :</text>
<text x="214.4" y="268.3">Indice</text>
<text x="224.7" y="268.3">Date</text>
<text x="237.2" y="268.3">Par</text>
<text x="297.8" y="268.3">Verif</text>
<text x="306.8" y="264.8">Product :</text>
<text x="214.4" y="270.9">Rév</text>
<text x="237.2" y="270.9">By</text>
<text x="297.8" y="270.9">Check</text>
<text x="306.4" y="280">Code :</text>
<text x="345.9" y="280">n° plan :</text>
<text x="369.5" y="276.8">© 2013 COVIDIEN ALL RIGHTS RESERVED.</text>
<text x="306.4" y="282.3">Part Number :</text>
<text x="345.9" y="282.3">Drawing Number :</text>
</g>
</svg>
